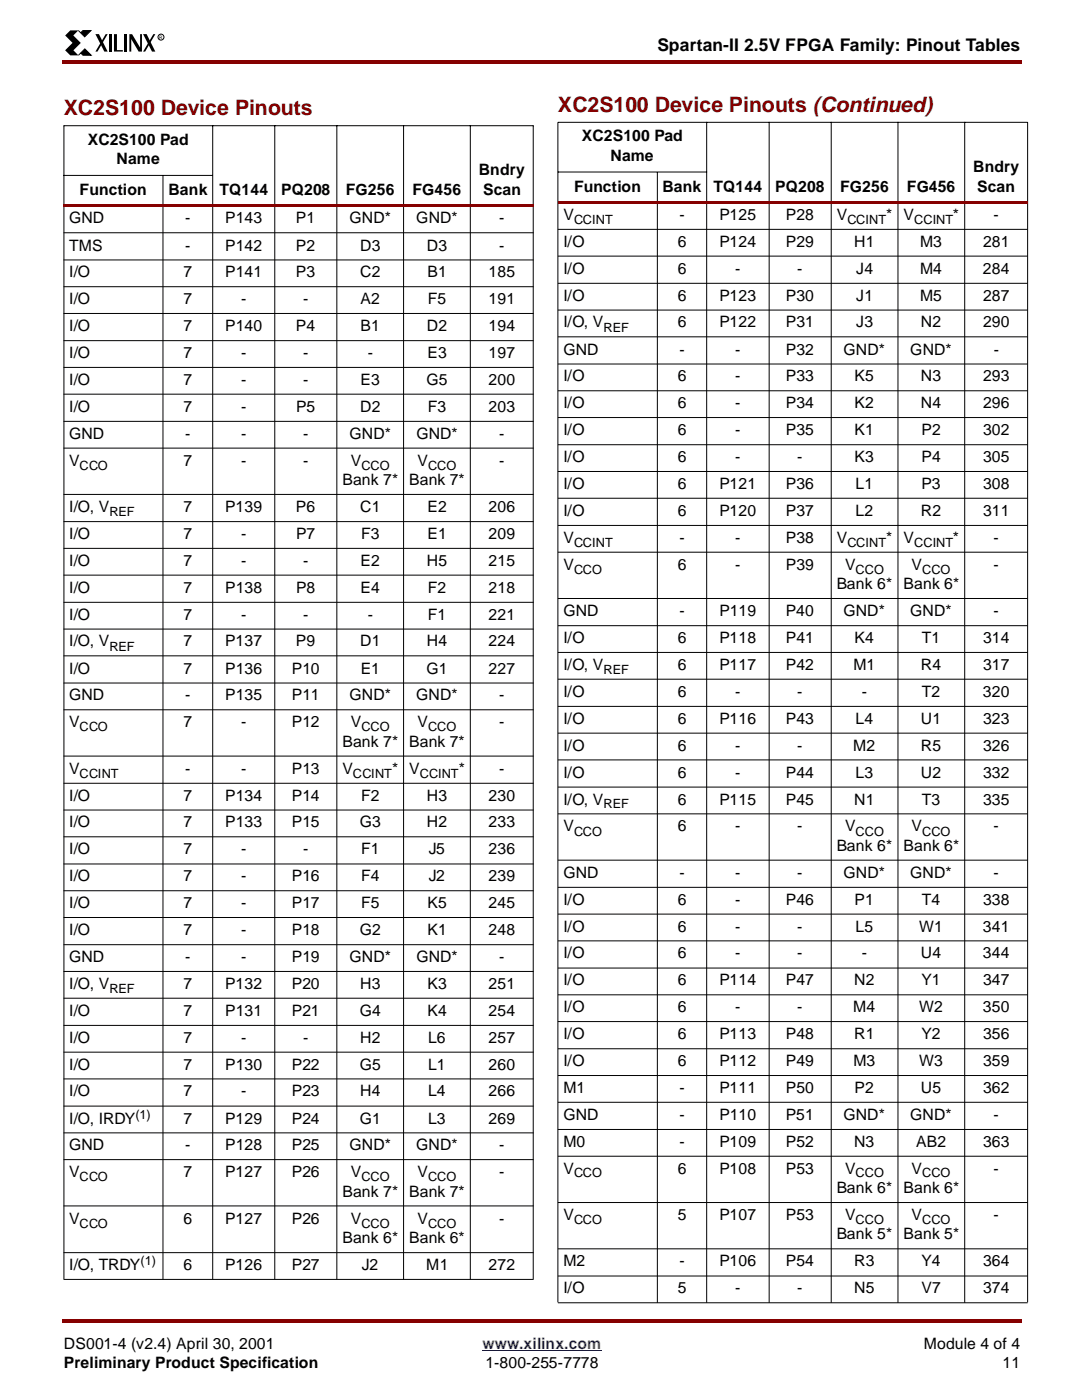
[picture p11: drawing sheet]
<svg xmlns="http://www.w3.org/2000/svg" width="216mm" height="279mm" viewBox="0 0 216 279" stroke-linecap="round" stroke-linejoin="round" font-family="sans-serif">
<g fill="#850000">
<path d="M12.4 12h.3v.7h-.3z"/>
<path d="M203.2 12h.4v.7h-.4z"/>
<path d="M12.7 12h190.5v.7h-190.5z"/>
</g>
<path d="M12.7 266.7h190.4v7.6h-190.4z" fill="#fff"/>
<path d="M96.1 269.2h23.7" fill="none" stroke="#00f" stroke-width=".2"/>
<g fill="#850000">
<path d="M12.4 262.9h.3v.7h-.3z"/>
<path d="M203.2 262.9h.4v.7h-.4z"/>
<path d="M12.7 262.9h190.5v.7h-190.5z"/>
</g>
<path d="M12.7 6h20v5.2h-20z" fill="#fff"/>
<path d="M13 7.1l1-1h1.6l-1 1 1.5 1.5-1.5 1.4 1 1h-1.6l-1-1 1.4-1.5zM19 6.8h.7l1.7 3.5h-.6zM21 6.8h.4l-2 3.5h-.4zM21.6 6.8h.6v3.5h-.6zM22.7 6.8h.6v3.2h1.2v.3h-1.8zM24.8 6.8h.5v3.5h-.5zM25.8 6.8h.5l1.6 2.7v-2.7h.4v3.5h-.7l-1.5-2.5v2.5h-.3zM28.5 6.8h.7l1.7 3.5h-.6zM30.5 6.8h.4l-2 3.5h-.4z" fill="#000"/>
<path d="M15.6 6.1l.5 .4 .4-.4h1.6l-1.2 1.2zM16.1 10.6l-.5 .4 1.3-1.3 1.3 1.3h-1.7z" fill="#000" stroke="#000" stroke-width=".2"/>
<g fill="none" stroke="#000" stroke-width=".2">
<path d="M12.6 25.1h93.7M12.6 35h29.8M12.7 25.1v229.8M32.5 35v220M42.4 25v230M54.7 25v230M67.1 25v230M80.4 25v230M93.7 25v230M106.2 25.1v229.8"/>
<circle cx="32.1" cy="7.4" r=".59"/>
</g>
<path d="M12.6 40.8h93.7v.5h-93.7z" fill="#850000"/>
<g fill="none" stroke="#000" stroke-width=".2">
<path d="M111.1 34.3h29.7M130.9 34.3v225.4M140.7 24.3v235.4M153.2 24.3v235.4M165.6 24.3v235.4M178.8 24.3v235.4M192.1 24.3v235.4M12.6 46.4h93.7M12.6 51.8h93.7M12.6 57.1h93.7M12.6 62.5h93.7M12.6 67.9h93.7"/>
<path d="M12.6 73.2h93.7M12.6 78.6h93.7M12.6 84h93.7M12.6 89.3h93.7M12.6 98.5h93.7M12.6 104h93.7M12.6 109.3h93.7M12.6 114.6h93.7M12.6 120.1h93.7M12.6 125.4h93.7M12.6 130.7h93.7M12.6 136.1h93.7"/>
<path d="M12.6 141.5h93.7M12.6 150.7h93.7M12.6 156.1h93.7M12.6 161.5h93.7M12.6 166.8h93.7M12.6 172.2h93.7M12.6 177.5h93.7M12.6 182.9h93.7M12.6 188.3h93.7M12.6 193.6h93.7M12.6 199h93.7M12.6 204.4h93.7"/>
<path d="M12.6 209.7h93.7M12.6 215h93.7M12.6 220.5h93.7M12.6 225.8h93.7M12.6 231.1h93.7M12.6 240.4h93.7M12.6 249.7h93.7M12.6 255h93.7M111.1 259.6v-235.2h93.6v235.2"/>
</g>
<path d="M111.1 40.1h93.6v.5h-93.6z" fill="#850000"/>
<g fill="none" stroke="#000" stroke-width=".2">
<path d="M111.1 45.7h93.6M111.1 51.1h93.6M111.1 56.5h93.6M111.1 61.8h93.6M111.1 67.1h93.6M111.1 72.6h93.6M111.1 77.9h93.6M111.1 83.2h93.6M111.1 88.6h93.6M111.1 94h93.6M111.1 99.3h93.6M111.1 104.7h93.6"/>
<path d="M111.1 110.1h93.6M111.1 119.3h93.6M111.1 124.7h93.6M111.1 130h93.6M111.1 135.4h93.6M111.1 140.8h93.6M111.1 146.1h93.6M111.1 151.5h93.6M111.1 156.9h93.6M111.1 162.2h93.6M111.1 171.4h93.6M111.1 176.9h93.6"/>
<path d="M111.1 182.2h93.6M111.1 187.5h93.6M111.1 193h93.6M111.1 198.3h93.6M111.1 203.6h93.6M111.1 209h93.6M111.1 214.4h93.6M111.1 219.7h93.6M111.1 225.1h93.6M111.1 230.5h93.6M111.1 239.7h93.6M111.1 248.9h93.6"/>
<path d="M111.1 254.3h93.6M111.1 259.7h93.6"/>
</g>
<g font-size="4.2" fill="#850000">
<text x="12.7" y="22.9">XC2S100 Device Pinouts</text>
<text x="111.1" y="22.3">XC2S100 Device Pinouts (Continued)</text>
</g>
<text font-size="3.5" x="130.9" y="10.2">Spartan-II 2.5V FPGA Family: Pinout Tables</text>
<g font-size="3.1">
<text x="17.5" y="28.9">XC2S100 Pad</text>
<text x="115.9" y="28.2">XC2S100 Pad</text>
<text x="23.2" y="32.8">Name</text>
<text x="95.4" y="35">Bndry</text>
<text x="121.6" y="32.1">Name</text>
<text x="193.8" y="34.3">Bndry</text>
<text x="15.9" y="38.9">Function</text>
<text x="33.6" y="38.9">Bank</text>
<text x="43.7" y="38.9">TQ144</text>
<text x="56" y="38.9">PQ208</text>
<text x="68.9" y="38.9">FG256</text>
<text x="82.2" y="38.9">FG456</text>
<text x="96.2" y="38.9">Scan</text>
<text x="114.3" y="38.2">Function</text>
<text x="131.9" y="38.2">Bank</text>
<text x="142.1" y="38.2">TQ144</text>
<text x="154.4" y="38.2">PQ208</text>
<text x="167.3" y="38.2">FG256</text>
<text x="180.6" y="38.2">FG456</text>
<text x="194.6" y="38.2">Scan</text>
<text x="13.7" y="44.5">GND</text>
<text x="36.9" y="44.5">-</text>
<text x="44.8" y="44.5">P143</text>
<text x="58.9" y="44.5">P1</text>
<text x="69.6" y="44.5">GND*</text>
<text x="82.9" y="44.5">GND*</text>
<text x="99.4" y="44.5">-</text>
<text x="112.2" y="43.9">V</text>
<text x="135.3" y="43.9">-</text>
<text x="143.3" y="43.9">P125</text>
<text x="156.5" y="43.9">P28</text>
<text x="166.7" y="43.9">V</text>
<text x="176.5" y="43.9">*</text>
<text x="179.9" y="43.9">V</text>
<text x="189.8" y="43.9">*</text>
<text x="197.9" y="43.9">-</text>
<text x="13.7" y="49.9">TMS</text>
<text x="36.9" y="49.9">-</text>
<text x="44.8" y="49.9">P142</text>
<text x="59" y="49.9">P2</text>
<text x="71.7" y="49.9">D3</text>
<text x="85" y="49.9">D3</text>
<text x="99.4" y="49.9">-</text>
<text x="112.2" y="49.2">I/O</text>
<text x="135" y="49.2">6</text>
<text x="143.3" y="49.2">P124</text>
<text x="156.5" y="49.2">P29</text>
<text x="170.1" y="49.2">H1</text>
<text x="183.3" y="49.2">M3</text>
<text x="195.8" y="49.2">281</text>
<text x="13.7" y="55.3">I/O</text>
<text x="36.5" y="55.3">7</text>
<text x="44.8" y="55.3">P141</text>
<text x="59" y="55.3">P3</text>
<text x="71.7" y="55.3">C2</text>
<text x="85.1" y="55.3">B1</text>
<text x="97.3" y="55.3">185</text>
<text x="112.2" y="54.6">I/O</text>
<text x="112.2" y="59.9">I/O</text>
<text x="135" y="54.6">6</text>
<text x="135" y="59.9">6</text>
<text x="143.3" y="59.9">P123</text>
<text x="146.4" y="54.6">-</text>
<text x="156.5" y="59.9">P30</text>
<text x="158.8" y="54.6">-</text>
<text x="170.6" y="54.6">J4</text>
<text x="170.6" y="59.9">J1</text>
<text x="183.2" y="54.6">M4</text>
<text x="183.3" y="59.9">M5</text>
<text x="195.8" y="54.6">284</text>
<text x="195.8" y="59.9">287</text>
<text x="13.7" y="60.6">I/O</text>
<text x="36.5" y="60.6">7</text>
<text x="48" y="60.6">-</text>
<text x="60.4" y="60.6">-</text>
<text x="71.8" y="60.6">A2</text>
<text x="85.2" y="60.6">F5</text>
<text x="97.3" y="60.6">191</text>
<text x="112.2" y="65.3">I/O, V</text>
<text x="135" y="65.3">6</text>
<text x="143.3" y="65.3">P122</text>
<text x="156.5" y="65.3">P31</text>
<text x="170.6" y="65.3">J3</text>
<text x="183.4" y="65.3">N2</text>
<text x="195.8" y="65.3">290</text>
<text x="13.7" y="66">I/O</text>
<text x="13.7" y="71.4">I/O</text>
<text x="36.5" y="66">7</text>
<text x="36.5" y="71.4">7</text>
<text x="44.8" y="66">P140</text>
<text x="48" y="71.4">-</text>
<text x="59" y="66">P4</text>
<text x="60.4" y="71.4">-</text>
<text x="71.8" y="66">B1</text>
<text x="73.3" y="71.4">-</text>
<text x="85" y="66">D2</text>
<text x="85.1" y="71.4">E3</text>
<text x="97.3" y="71.4">197</text>
<text x="97.3" y="66">194</text>
<text x="112.2" y="70.7">GND</text>
<text x="135.3" y="70.7">-</text>
<text x="146.4" y="70.7">-</text>
<text x="156.5" y="70.7">P32</text>
<text x="168" y="70.7">GND*</text>
<text x="181.3" y="70.7">GND*</text>
<text x="197.9" y="70.7">-</text>
<text x="13.7" y="76.7">I/O</text>
<text x="36.5" y="76.7">7</text>
<text x="48" y="76.7">-</text>
<text x="60.4" y="76.7">-</text>
<text x="71.8" y="76.7">E3</text>
<text x="85" y="76.7">G5</text>
<text x="97.3" y="76.7">200</text>
<text x="112.2" y="76">I/O</text>
<text x="135" y="76">6</text>
<text x="146.4" y="76">-</text>
<text x="156.5" y="76">P33</text>
<text x="170.2" y="76">K5</text>
<text x="183.4" y="76">N3</text>
<text x="195.8" y="76">293</text>
<text x="13.7" y="82.1">I/O</text>
<text x="36.5" y="82.1">7</text>
<text x="48" y="82.1">-</text>
<text x="59" y="82.1">P5</text>
<text x="71.7" y="82.1">D2</text>
<text x="85.2" y="82.1">F3</text>
<text x="97.3" y="82.1">203</text>
<text x="112.2" y="81.4">I/O</text>
<text x="135" y="81.4">6</text>
<text x="146.4" y="81.4">-</text>
<text x="156.5" y="81.4">P34</text>
<text x="170.2" y="81.4">K2</text>
<text x="183.4" y="81.4">N4</text>
<text x="195.8" y="81.4">296</text>
<text x="13.7" y="87.5">GND</text>
<text x="36.9" y="87.5">-</text>
<text x="48" y="87.5">-</text>
<text x="60.4" y="87.5">-</text>
<text x="69.6" y="87.5">GND*</text>
<text x="82.9" y="87.5">GND*</text>
<text x="99.4" y="87.5">-</text>
<text x="112.2" y="86.8">I/O</text>
<text x="135" y="86.8">6</text>
<text x="146.4" y="86.8">-</text>
<text x="156.5" y="86.8">P35</text>
<text x="170.2" y="86.8">K1</text>
<text x="183.5" y="86.8">P2</text>
<text x="195.8" y="86.8">302</text>
<text x="13.7" y="92.8">V</text>
<text x="36.5" y="92.8">7</text>
<text x="48" y="92.8">-</text>
<text x="60.4" y="92.8">-</text>
<text x="69.9" y="92.8">V</text>
<text x="83.2" y="92.8">V</text>
<text x="99.4" y="92.8">-</text>
<text x="112.2" y="92.1">I/O</text>
<text x="135" y="92.1">6</text>
<text x="146.4" y="92.1">-</text>
<text x="158.8" y="92.1">-</text>
<text x="170.2" y="92.1">K3</text>
<text x="183.5" y="92.1">P4</text>
<text x="195.8" y="92.1">305</text>
<text x="68.2" y="96.7">Bank 7*</text>
<text x="81.5" y="96.7">Bank 7*</text>
<text x="112.2" y="97.4">I/O</text>
<text x="135" y="97.4">6</text>
<text x="143.3" y="97.4">P121</text>
<text x="156.5" y="97.4">P36</text>
<text x="170.4" y="97.4">L1</text>
<text x="183.5" y="97.4">P3</text>
<text x="195.8" y="97.4">308</text>
<text x="13.7" y="102.1">I/O, V</text>
<text x="13.7" y="107.4">I/O</text>
<text x="36.5" y="102.1">7</text>
<text x="36.5" y="107.4">7</text>
<text x="44.8" y="102.1">P139</text>
<text x="48" y="107.4">-</text>
<text x="58.9" y="102.1">P6</text>
<text x="59" y="107.4">P7</text>
<text x="71.7" y="102.1">C1</text>
<text x="71.9" y="107.4">F3</text>
<text x="85.1" y="107.4">E1</text>
<text x="85.1" y="102.1">E2</text>
<text x="97.3" y="107.4">209</text>
<text x="97.3" y="102.1">206</text>
<text x="112.2" y="102.9">I/O</text>
<text x="135" y="102.9">6</text>
<text x="143.3" y="102.9">P120</text>
<text x="156.5" y="102.9">P37</text>
<text x="170.4" y="102.9">L2</text>
<text x="183.4" y="102.9">R2</text>
<text x="195.8" y="102.9">311</text>
<text x="13.7" y="112.8">I/O</text>
<text x="36.5" y="112.8">7</text>
<text x="48" y="112.8">-</text>
<text x="60.4" y="112.8">-</text>
<text x="71.8" y="112.8">E2</text>
<text x="85" y="112.8">H5</text>
<text x="97.3" y="112.8">215</text>
<text x="112.2" y="113.5">V</text>
<text x="112.2" y="108.2">V</text>
<text x="135" y="113.5">6</text>
<text x="135.3" y="108.2">-</text>
<text x="146.4" y="108.2">-</text>
<text x="146.4" y="113.5">-</text>
<text x="156.5" y="108.2">P38</text>
<text x="156.5" y="113.5">P39</text>
<text x="166.7" y="108.2">V</text>
<text x="168.3" y="113.5">V</text>
<text x="176.5" y="108.2">*</text>
<text x="179.9" y="108.2">V</text>
<text x="181.6" y="113.5">V</text>
<text x="189.8" y="108.2">*</text>
<text x="197.9" y="113.5">-</text>
<text x="197.9" y="108.2">-</text>
<text x="13.7" y="118.2">I/O</text>
<text x="36.5" y="118.2">7</text>
<text x="44.8" y="118.2">P138</text>
<text x="59" y="118.2">P8</text>
<text x="71.8" y="118.2">E4</text>
<text x="85.2" y="118.2">F2</text>
<text x="97.3" y="118.2">218</text>
<text x="166.7" y="117.4">Bank 6*</text>
<text x="179.9" y="117.4">Bank 6*</text>
<text x="13.7" y="123.5">I/O</text>
<text x="36.5" y="123.5">7</text>
<text x="48" y="123.5">-</text>
<text x="60.4" y="123.5">-</text>
<text x="73.3" y="123.5">-</text>
<text x="85.2" y="123.5">F1</text>
<text x="97.3" y="123.5">221</text>
<text x="112.2" y="122.8">GND</text>
<text x="135.3" y="122.8">-</text>
<text x="143.3" y="122.8">P119</text>
<text x="156.5" y="122.8">P40</text>
<text x="168" y="122.8">GND*</text>
<text x="181.3" y="122.8">GND*</text>
<text x="197.9" y="122.8">-</text>
<text x="13.7" y="128.9">I/O, V</text>
<text x="36.5" y="128.9">7</text>
<text x="44.8" y="128.9">P137</text>
<text x="58.9" y="128.9">P9</text>
<text x="71.7" y="128.9">D1</text>
<text x="85" y="128.9">H4</text>
<text x="97.3" y="128.9">224</text>
<text x="112.2" y="128.2">I/O</text>
<text x="135" y="128.2">6</text>
<text x="143.3" y="128.2">P118</text>
<text x="156.5" y="128.2">P41</text>
<text x="170.2" y="128.2">K4</text>
<text x="183.6" y="128.2">T1</text>
<text x="195.8" y="128.2">314</text>
<text x="13.7" y="134.3">I/O</text>
<text x="36.5" y="134.3">7</text>
<text x="44.8" y="134.3">P136</text>
<text x="58.1" y="134.3">P10</text>
<text x="71.8" y="134.3">E1</text>
<text x="85" y="134.3">G1</text>
<text x="97.3" y="134.3">227</text>
<text x="112.2" y="133.5">I/O, V</text>
<text x="135" y="133.5">6</text>
<text x="143.3" y="133.5">P117</text>
<text x="156.5" y="133.5">P42</text>
<text x="170" y="133.5">M1</text>
<text x="183.4" y="133.5">R4</text>
<text x="195.8" y="133.5">317</text>
<text x="13.7" y="139.6">GND</text>
<text x="36.9" y="139.6">-</text>
<text x="44.8" y="139.6">P135</text>
<text x="58.1" y="139.6">P11</text>
<text x="69.6" y="139.6">GND*</text>
<text x="82.9" y="139.6">GND*</text>
<text x="99.4" y="139.6">-</text>
<text x="112.2" y="138.9">I/O</text>
<text x="135" y="138.9">6</text>
<text x="146.4" y="138.9">-</text>
<text x="158.8" y="138.9">-</text>
<text x="171.7" y="138.9">-</text>
<text x="183.6" y="138.9">T2</text>
<text x="195.8" y="138.9">320</text>
<text x="13.7" y="144.9">V</text>
<text x="36.5" y="144.9">7</text>
<text x="48" y="144.9">-</text>
<text x="58.1" y="144.9">P12</text>
<text x="68.2" y="148.8">Bank 7*</text>
<text x="69.9" y="144.9">V</text>
<text x="81.5" y="148.8">Bank 7*</text>
<text x="83.2" y="144.9">V</text>
<text x="99.4" y="144.9">-</text>
<text x="112.2" y="144.3">I/O</text>
<text x="112.2" y="149.6">I/O</text>
<text x="135" y="144.3">6</text>
<text x="135" y="149.6">6</text>
<text x="143.3" y="144.3">P116</text>
<text x="146.4" y="149.6">-</text>
<text x="156.5" y="144.3">P43</text>
<text x="158.8" y="149.6">-</text>
<text x="170" y="149.6">M2</text>
<text x="170.4" y="144.3">L4</text>
<text x="183.4" y="149.6">R5</text>
<text x="183.4" y="144.3">U1</text>
<text x="195.8" y="144.3">323</text>
<text x="195.8" y="149.6">326</text>
<text x="13.7" y="154.2">V</text>
<text x="36.9" y="154.2">-</text>
<text x="48" y="154.2">-</text>
<text x="58.1" y="154.2">P13</text>
<text x="68.2" y="154.2">V</text>
<text x="78.1" y="154.2">* V</text>
<text x="91.4" y="154.2">*</text>
<text x="99.4" y="154.2">-</text>
<text x="112.2" y="155">I/O</text>
<text x="135" y="155">6</text>
<text x="146.4" y="155">-</text>
<text x="156.5" y="155">P44</text>
<text x="170.4" y="155">L3</text>
<text x="183.4" y="155">U2</text>
<text x="195.8" y="155">332</text>
<text x="13.7" y="159.6">I/O</text>
<text x="36.5" y="159.6">7</text>
<text x="44.8" y="159.6">P134</text>
<text x="58.1" y="159.6">P14</text>
<text x="71.9" y="159.6">F2</text>
<text x="85" y="159.6">H3</text>
<text x="97.3" y="159.6">230</text>
<text x="112.2" y="160.4">I/O, V</text>
<text x="135" y="160.4">6</text>
<text x="143.3" y="160.4">P115</text>
<text x="156.5" y="160.4">P45</text>
<text x="170.1" y="160.4">N1</text>
<text x="183.6" y="160.4">T3</text>
<text x="195.8" y="160.4">335</text>
<text x="13.7" y="164.9">I/O</text>
<text x="36.5" y="164.9">7</text>
<text x="44.8" y="164.9">P133</text>
<text x="58.1" y="164.9">P15</text>
<text x="71.7" y="164.9">G3</text>
<text x="85" y="164.9">H2</text>
<text x="97.3" y="164.9">233</text>
<text x="112.2" y="165.7">V</text>
<text x="135" y="165.7">6</text>
<text x="146.4" y="165.7">-</text>
<text x="158.8" y="165.7">-</text>
<text x="168.3" y="165.7">V</text>
<text x="181.6" y="165.7">V</text>
<text x="197.9" y="165.7">-</text>
<text x="13.7" y="170.3">I/O</text>
<text x="36.5" y="170.3">7</text>
<text x="48" y="170.3">-</text>
<text x="60.4" y="170.3">-</text>
<text x="71.9" y="170.3">F1</text>
<text x="85.4" y="170.3">J5</text>
<text x="97.3" y="170.3">236</text>
<text x="166.7" y="169.6">Bank 6*</text>
<text x="179.9" y="169.6">Bank 6*</text>
<text x="13.7" y="175.7">I/O</text>
<text x="36.5" y="175.7">7</text>
<text x="48" y="175.7">-</text>
<text x="58.1" y="175.7">P16</text>
<text x="71.9" y="175.7">F4</text>
<text x="85.4" y="175.7">J2</text>
<text x="97.3" y="175.7">239</text>
<text x="112.2" y="174.9">GND</text>
<text x="135.3" y="174.9">-</text>
<text x="146.4" y="174.9">-</text>
<text x="158.8" y="174.9">-</text>
<text x="168" y="174.9">GND*</text>
<text x="181.3" y="174.9">GND*</text>
<text x="197.9" y="174.9">-</text>
<text x="13.7" y="181">I/O</text>
<text x="36.5" y="181">7</text>
<text x="48" y="181">-</text>
<text x="58.1" y="181">P17</text>
<text x="71.9" y="181">F5</text>
<text x="85.1" y="181">K5</text>
<text x="97.3" y="181">245</text>
<text x="112.2" y="180.3">I/O</text>
<text x="112.2" y="185.7">I/O</text>
<text x="135" y="180.3">6</text>
<text x="135" y="185.7">6</text>
<text x="146.4" y="180.3">-</text>
<text x="146.4" y="185.7">-</text>
<text x="156.5" y="180.3">P46</text>
<text x="158.8" y="185.7">-</text>
<text x="170.2" y="180.3">P1</text>
<text x="170.4" y="185.7">L5</text>
<text x="183.1" y="185.7">W1</text>
<text x="183.6" y="180.3">T4</text>
<text x="195.8" y="185.7">341</text>
<text x="195.8" y="180.3">338</text>
<text x="13.7" y="186.3">I/O</text>
<text x="13.7" y="191.8">GND</text>
<text x="36.5" y="186.3">7</text>
<text x="36.9" y="191.8">-</text>
<text x="48" y="186.3">-</text>
<text x="48" y="191.8">-</text>
<text x="58.1" y="186.3">P18</text>
<text x="58.1" y="191.8">P19</text>
<text x="69.6" y="191.8">GND*</text>
<text x="71.7" y="186.3">G2</text>
<text x="82.9" y="191.8">GND*</text>
<text x="85.1" y="186.3">K1</text>
<text x="97.3" y="186.3">248</text>
<text x="99.4" y="191.8">-</text>
<text x="112.2" y="191">I/O</text>
<text x="135" y="191">6</text>
<text x="146.4" y="191">-</text>
<text x="158.8" y="191">-</text>
<text x="171.7" y="191">-</text>
<text x="183.4" y="191">U4</text>
<text x="195.8" y="191">344</text>
<text x="13.7" y="197.1">I/O, V</text>
<text x="36.5" y="197.1">7</text>
<text x="44.8" y="197.1">P132</text>
<text x="58.1" y="197.1">P20</text>
<text x="71.7" y="197.1">H3</text>
<text x="85.1" y="197.1">K3</text>
<text x="97.3" y="197.1">251</text>
<text x="112.2" y="196.4">I/O</text>
<text x="135" y="196.4">6</text>
<text x="143.3" y="196.4">P114</text>
<text x="156.5" y="196.4">P47</text>
<text x="170.1" y="196.4">N2</text>
<text x="183.5" y="196.4">Y1</text>
<text x="195.8" y="196.4">347</text>
<text x="13.7" y="202.4">I/O</text>
<text x="36.5" y="202.4">7</text>
<text x="44.8" y="202.4">P131</text>
<text x="58.1" y="202.4">P21</text>
<text x="71.7" y="202.4">G4</text>
<text x="85.1" y="202.4">K4</text>
<text x="97.3" y="202.4">254</text>
<text x="112.2" y="201.8">I/O</text>
<text x="135" y="201.8">6</text>
<text x="146.4" y="201.8">-</text>
<text x="158.8" y="201.8">-</text>
<text x="170" y="201.8">M4</text>
<text x="183.1" y="201.8">W2</text>
<text x="195.8" y="201.8">350</text>
<text x="13.7" y="207.9">I/O</text>
<text x="36.5" y="207.9">7</text>
<text x="48" y="207.9">-</text>
<text x="60.4" y="207.9">-</text>
<text x="71.7" y="207.9">H2</text>
<text x="85.3" y="207.9">L6</text>
<text x="97.3" y="207.9">257</text>
<text x="112.2" y="207.1">I/O</text>
<text x="135" y="207.1">6</text>
<text x="143.3" y="207.1">P113</text>
<text x="156.5" y="207.1">P48</text>
<text x="170.1" y="207.1">R1</text>
<text x="183.5" y="207.1">Y2</text>
<text x="195.8" y="207.1">356</text>
<text x="13.7" y="213.2">I/O</text>
<text x="36.5" y="213.2">7</text>
<text x="44.8" y="213.2">P130</text>
<text x="58.1" y="213.2">P22</text>
<text x="71.7" y="213.2">G5</text>
<text x="85.3" y="213.2">L1</text>
<text x="97.3" y="213.2">260</text>
<text x="112.2" y="212.5">I/O</text>
<text x="135" y="212.5">6</text>
<text x="143.3" y="212.5">P112</text>
<text x="156.5" y="212.5">P49</text>
<text x="170" y="212.5">M3</text>
<text x="183.1" y="212.5">W3</text>
<text x="195.8" y="212.5">359</text>
<text x="13.7" y="218.5">I/O</text>
<text x="36.5" y="218.5">7</text>
<text x="48" y="218.5">-</text>
<text x="58.1" y="218.5">P23</text>
<text x="71.7" y="218.5">H4</text>
<text x="85.3" y="218.5">L4</text>
<text x="97.3" y="218.5">266</text>
<text x="112.2" y="217.8">M1</text>
<text x="135.3" y="217.8">-</text>
<text x="143.3" y="217.8">P111</text>
<text x="156.5" y="217.8">P50</text>
<text x="170.2" y="217.8">P2</text>
<text x="183.4" y="217.8">U5</text>
<text x="195.8" y="217.8">362</text>
<text x="13.7" y="223.9">I/O, IRDY</text>
<text x="36.5" y="223.9">7</text>
<text x="44.8" y="223.9">P129</text>
<text x="58.1" y="223.9">P24</text>
<text x="71.7" y="223.9">G1</text>
<text x="85.3" y="223.9">L3</text>
<text x="97.3" y="223.9">269</text>
<text x="112.2" y="223.2">GND</text>
<text x="135.3" y="223.2">-</text>
<text x="143.3" y="223.2">P110</text>
<text x="156.5" y="223.2">P51</text>
<text x="168" y="223.2">GND*</text>
<text x="181.3" y="223.2">GND*</text>
<text x="197.9" y="223.2">-</text>
<text x="13.7" y="229.3">GND</text>
<text x="36.9" y="229.3">-</text>
<text x="44.8" y="229.3">P128</text>
<text x="58.1" y="229.3">P25</text>
<text x="69.6" y="229.3">GND*</text>
<text x="82.9" y="229.3">GND*</text>
<text x="99.4" y="229.3">-</text>
<text x="112.2" y="228.6">M0</text>
<text x="112.2" y="233.9">V</text>
<text x="135" y="233.9">6</text>
<text x="135.3" y="228.6">-</text>
<text x="143.3" y="228.6">P109</text>
<text x="143.3" y="233.9">P108</text>
<text x="156.5" y="228.6">P52</text>
<text x="156.5" y="233.9">P53</text>
<text x="168.4" y="233.9">V</text>
<text x="170.1" y="228.6">N3</text>
<text x="181.6" y="233.9">V</text>
<text x="182.5" y="228.6">AB2</text>
<text x="195.8" y="228.6">363</text>
<text x="197.9" y="233.9">-</text>
<text x="13.7" y="234.6">V</text>
<text x="36.5" y="234.6">7</text>
<text x="44.8" y="234.6">P127</text>
<text x="58.1" y="234.6">P26</text>
<text x="68.2" y="238.5">Bank 7*</text>
<text x="69.9" y="234.6">V</text>
<text x="81.5" y="238.5">Bank 7*</text>
<text x="83.2" y="234.6">V</text>
<text x="99.4" y="234.6">-</text>
<text x="166.7" y="237.8">Bank 6*</text>
<text x="179.9" y="237.8">Bank 6*</text>
<text x="13.7" y="243.9">V</text>
<text x="36.5" y="243.9">6</text>
<text x="44.8" y="243.9">P127</text>
<text x="58.1" y="243.9">P26</text>
<text x="69.9" y="243.9">V</text>
<text x="83.2" y="243.9">V</text>
<text x="99.4" y="243.9">-</text>
<text x="112.2" y="243.2">V</text>
<text x="135" y="243.2">5</text>
<text x="143.3" y="243.2">P107</text>
<text x="156.5" y="243.2">P53</text>
<text x="168.4" y="243.2">V</text>
<text x="181.6" y="243.2">V</text>
<text x="197.9" y="243.2">-</text>
<text x="68.2" y="247.7">Bank 6*</text>
<text x="81.5" y="247.7">Bank 6*</text>
<text x="166.7" y="247.1">Bank 5*</text>
<text x="179.9" y="247.1">Bank 5*</text>
<text x="13.7" y="253.1">I/O, TRDY</text>
<text x="36.5" y="253.1">6</text>
<text x="44.8" y="253.1">P126</text>
<text x="58.1" y="253.1">P27</text>
<text x="72.1" y="253.1">J2</text>
<text x="84.9" y="253.1">M1</text>
<text x="97.3" y="253.1">272</text>
<text x="112.2" y="252.4">M2</text>
<text x="112.2" y="257.8">I/O</text>
<text x="135" y="257.8">5</text>
<text x="135.3" y="252.4">-</text>
<text x="143.3" y="252.4">P106</text>
<text x="146.4" y="257.8">-</text>
<text x="156.5" y="252.4">P54</text>
<text x="158.8" y="257.8">-</text>
<text x="170.1" y="257.8">N5</text>
<text x="170.1" y="252.4">R3</text>
<text x="183.5" y="252.4">Y4</text>
<text x="183.5" y="257.8">V7</text>
<text x="195.8" y="252.4">364</text>
<text x="195.8" y="257.8">374</text>
<text x="12.7" y="268.8">DS001-4 (v2.4) April 30, 2001</text>
<text x="184" y="268.8">Module 4 of 4</text>
<text x="12.7" y="272.7">Preliminary Product Specification</text>
<text x="96.7" y="272.7">1-800-255-7778</text>
<text x="199.7" y="272.7">11</text>
</g>
<text font-size="3.1" fill="#00f" x="96.1" y="268.8">www.xilinx.com</text>
<g font-size="2.5">
<text x="114.3" y="44.6">CCINT</text>
<text x="168.8" y="44.6">CCINT</text>
<text x="182.1" y="44.6">CCINT</text>
<text x="120.2" y="66.1">REF</text>
<text x="15.9" y="93.6">CCO</text>
<text x="72" y="93.6">CCO</text>
<text x="85.3" y="93.6">CCO</text>
<text x="21.8" y="102.9">REF</text>
<text x="114.3" y="109">CCINT</text>
<text x="168.8" y="109">CCINT</text>
<text x="182.1" y="109">CCINT</text>
<text x="114.3" y="114.4">CCO</text>
<text x="170.4" y="114.4">CCO</text>
<text x="183.7" y="114.4">CCO</text>
<text x="21.8" y="129.7">REF</text>
<text x="120.2" y="134.4">REF</text>
<text x="15.9" y="145.8">CCO</text>
<text x="72" y="145.8">CCO</text>
<text x="85.3" y="145.8">CCO</text>
<text x="15.9" y="155">CCINT</text>
<text x="70.3" y="155">CCINT</text>
<text x="83.6" y="155">CCINT</text>
<text x="120.2" y="161.1">REF</text>
<text x="114.3" y="166.5">CCO</text>
<text x="170.4" y="166.5">CCO</text>
<text x="183.7" y="166.5">CCO</text>
<text x="21.8" y="197.9">REF</text>
<text x="27" y="223">(1)</text>
<text x="15.9" y="235.5">CCO</text>
<text x="72" y="235.5">CCO</text>
<text x="85.3" y="235.5">CCO</text>
<text x="114.3" y="234.7">CCO</text>
<text x="170.4" y="234.7">CCO</text>
<text x="183.7" y="234.7">CCO</text>
<text x="15.9" y="244.7">CCO</text>
<text x="72" y="244.7">CCO</text>
<text x="85.3" y="244.7">CCO</text>
<text x="114.3" y="244">CCO</text>
<text x="170.4" y="244">CCO</text>
<text x="183.7" y="244">CCO</text>
<text x="28" y="252.2">(1)</text>
</g>
<text font-size=".9" x="31.7" y="7.7">R</text>
</svg>
